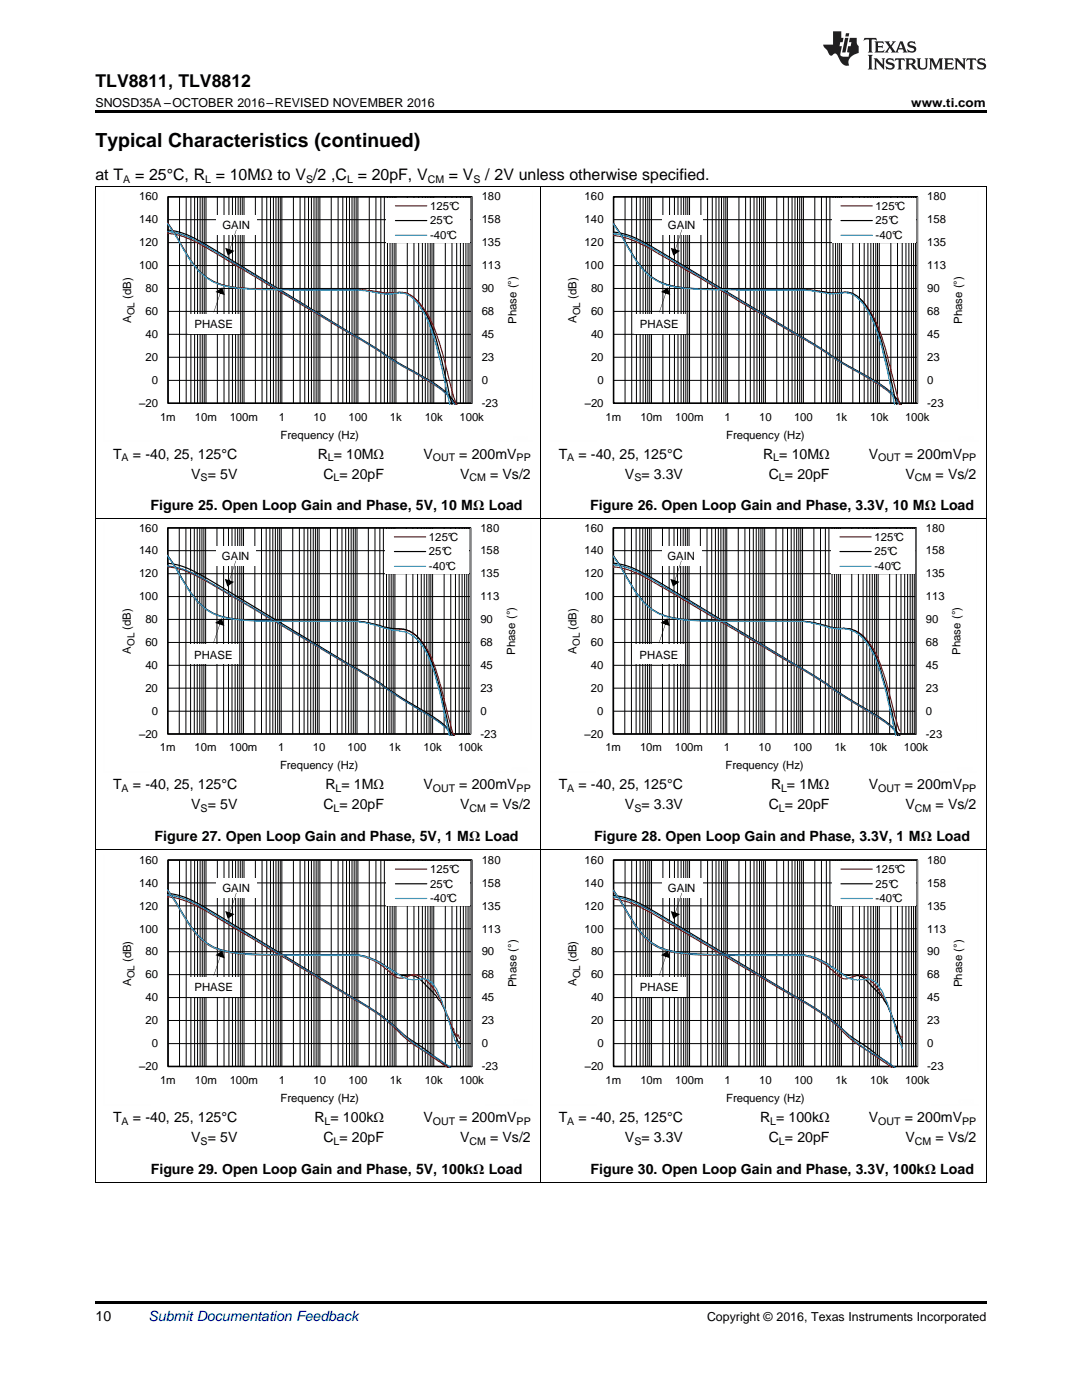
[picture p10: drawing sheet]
<svg xmlns="http://www.w3.org/2000/svg" width="216mm" height="279mm" viewBox="0 0 216 279" stroke-linecap="round" stroke-linejoin="round" font-family="sans-serif">
<path d="M19 235.9l.2 .1zM196.7 235.9l.1 .1zM19 259.7h177.8v.5h-177.8z" fill="#000"/>
<g fill="none" stroke="#000" stroke-width=".2">
<path d="M19.1 169.6v66.4M33.5 171.6h60.6v41.3h-60.6zM33.5 176.2h60.6M35.8 171.6v41.3M37.2 171.6v41.3M38.1 171.6v41.3M38.8 171.6v41.3M39.4 171.6v41.3M39.9 171.6v41.3M40.4 171.6v41.3M40.8 171.6v41.3M41.1 171.6v41.3"/>
<path d="M43.4 171.6v41.3M44.7 171.6v41.3M45.7 171.6v41.3M46.4 171.6v41.3M47 171.6v41.3M47.5 171.6v41.3M47.9 171.6v41.3M48.3 171.6v41.3M48.7 171.6v41.3M51 171.6v41.3M52.3 171.6v41.3M53.2 171.6v41.3"/>
<path d="M54 171.6v41.3M54.6 171.6v41.3M55.1 171.6v41.3M55.5 171.6v41.3M55.9 171.6v41.3M56.2 171.6v41.3M58.5 171.6v41.3M59.9 171.6v41.3M60.8 171.6v41.3M61.6 171.6v41.3M62.1 171.6v41.3M62.7 171.6v41.3"/>
<path d="M63.1 171.6v41.3M63.5 171.6v41.3M63.8 171.6v41.3M66.1 171.6v41.3M67.5 171.6v41.3M68.4 171.6v41.3M69.1 171.6v41.3M69.7 171.6v41.3M70.2 171.6v41.3M70.7 171.6v41.3M71.1 171.6v41.3M71.4 171.6v41.3"/>
<path d="M73.7 171.6v41.3M75 171.6v41.3M76 171.6v41.3M76.7 171.6v41.3M77.3 171.6v41.3M77.8 171.6v41.3M78.3 171.6v41.3M78.6 171.6v41.3M79 171.6v41.3M81.3 171.6v41.3M82.6 171.6v41.3M83.5 171.6v41.3"/>
<path d="M84.3 171.6v41.3M84.9 171.6v41.3M85.4 171.6v41.3M85.8 171.6v41.3M86.2 171.6v41.3M86.6 171.6v41.3M88.9 171.6v41.3M90.2 171.6v41.3M91.1 171.6v41.3M91.9 171.6v41.3M92.5 171.6v41.3M93 171.6v41.3"/>
<path d="M93.4 171.6v41.3M93.8 171.6v41.3M107.9 169.6v66.4M196.8 169.6v66.4M33.5 199.1h60.6M33.5 194.5h60.6M33.5 189.9h60.6M33.5 185.4h60.6M33.5 180.8h60.6M33.5 208.3h60.6M33.5 203.7h60.6M19 235.9h177.8"/>
</g>
<path d="M33.5 171.6h60.7v41.2h-60.7z" fill="none" stroke="#000" stroke-width=".31"/>
<path d="M94.2 171.6v41.2" fill="none" stroke="#868686" stroke-width=".23"/>
<path d="M33.4 179a17.7 17.7 0 0 1 7.7 2.8l33.3 19.9a40.9 40.9 0 0 1 6.3 5.3l1.8 1.5 6.9 4.6M33.4 177.8l1.6 2.3a30.8 30.8 0 0 0 5.5 7.7 14.8 14.8 0 0 0 8.9 2.7l5.7 .1 12.9 .1a12.8 12.8 0 0 1 4.3 .2l1.6 .5 1.3 .6 1.2 .8 1.5 1.3a2.45 2.45 0 0 0 2.7 1l.9-.3a3.6 3.6 0 0 1 4 1.3l1.3 1.5 1 1.7 .6 1.5 .4 .6 1.4 3.6 .3 .3 .2 1h.3l.2 .5 .2-.3 .3 .7 .2 .1" fill="none" stroke="#c00000" stroke-width=".23"/>
<path d="M33.4 178.3a19.8 19.8 0 0 1 8.8 3.6l32.9 20 2.9 2.3 3 2.6 3.7 2.5 5.1 3.8M33.4 177.6l1.7 2.3 3 5a11 11 0 0 0 9 5.2l6.1 .4h18.2l.5 .2a13.7 13.7 0 0 1 5.2 2.2l1.4 .9a3.4 3.4 0 0 0 2.7 .8 5 5 0 0 1 4.1 2.3 17.1 17.1 0 0 1 4.5 7.4l.5 1.3 1.1 2.3 .3 .1 .1-.1" fill="none" stroke="#000" stroke-width=".23"/>
<path d="M33.4 178.6a17.3 17.3 0 0 1 7.7 2.9l33 19.9 2.3 1.6 4.8 4.1 2.7 2.1 4.1 2.5 1.9 1.4" fill="none" stroke="#0070c0" stroke-width=".23"/>
<path d="M33.4 177.7l1.7 2.3 1.4 2.6a14.3 14.3 0 0 0 6.1 6.5 27.8 27.8 0 0 0 10.6 1.4l18.4 .1 .5 .1a18.7 18.7 0 0 1 5.7 2.7l.2 .1a13.1 13.1 0 0 0 3.6 2h1.9a2.59 2.59 0 0 1 2.2 .3 5.6 5.6 0 0 1 2.1 3.1l.6 1.9a28 28 0 0 1 1.9 5.5l.9 2.2 .6 .8" fill="none" stroke="#00b0f0" stroke-width=".23"/>
<path d="M77.1 172h16.7v8.8h-16.7z" fill-rule="evenodd" fill="#fff"/>
<path d="M78.9 173.4h6.3" fill="none" stroke="#c00000" stroke-width=".23"/>
<path d="M78.9 176.4h6.3" fill="none" stroke="#000" stroke-width=".23"/>
<path d="M78.9 179.3h6.3" fill="none" stroke="#00b0f0" stroke-width=".23"/>
<path d="M20.7 170.6v49.9M33.9 170.6h60M106.3 170.6v43.3M20.7 220.4h9.4M97 220.4h9.3" fill="none" stroke="#fefefe" stroke-width=".2" stroke-dasharray=".4 .1" stroke-linecap="butt"/>
<path d="M43.2 175.3h8v3.8h-8z" fill-rule="evenodd" fill="#fff"/>
<path d="M47.1 178.2l-1.3 4.2zM44.9 181.8l1.9 .6-1.3 1z" fill="#000"/>
<path d="M37.6 195h10.2v3.8h-10.2z" fill-rule="evenodd" fill="#fff"/>
<path d="M44 190.6l-1.3 4.1zM43 190.6l1.3-.9 .5 1.6z" fill="#000"/>
<g fill="none" stroke="#000" stroke-width=".2">
<path d="M122.4 171.6h60.6v41.3h-60.6zM122.4 176.2h60.6M124.7 171.6v41.3M126.1 171.6v41.3M127 171.6v41.3M127.7 171.6v41.3M128.3 171.6v41.3M128.8 171.6v41.3M129.3 171.6v41.3M129.7 171.6v41.3M130 171.6v41.3M132.3 171.6v41.3"/>
<path d="M133.6 171.6v41.3M134.6 171.6v41.3M135.3 171.6v41.3M135.9 171.6v41.3M136.4 171.6v41.3M136.8 171.6v41.3M137.2 171.6v41.3M137.6 171.6v41.3M139.9 171.6v41.3M141.2 171.6v41.3M142.1 171.6v41.3M142.9 171.6v41.3"/>
<path d="M143.5 171.6v41.3M144 171.6v41.3M144.4 171.6v41.3M144.8 171.6v41.3M145.1 171.6v41.3M147.4 171.6v41.3M148.8 171.6v41.3M149.7 171.6v41.3M150.5 171.6v41.3M151 171.6v41.3M151.6 171.6v41.3M152 171.6v41.3"/>
<path d="M152.4 171.6v41.3M152.7 171.6v41.3M155 171.6v41.3M156.4 171.6v41.3M157.3 171.6v41.3M158 171.6v41.3M158.6 171.6v41.3M159.1 171.6v41.3M159.6 171.6v41.3M160 171.6v41.3M160.3 171.6v41.3M162.6 171.6v41.3"/>
<path d="M163.9 171.6v41.3M164.9 171.6v41.3M165.6 171.6v41.3M166.2 171.6v41.3M166.7 171.6v41.3M167.2 171.6v41.3M167.5 171.6v41.3M167.9 171.6v41.3M170.2 171.6v41.3M171.5 171.6v41.3M172.4 171.6v41.3M173.2 171.6v41.3"/>
<path d="M173.8 171.6v41.3M174.3 171.6v41.3M174.7 171.6v41.3M175.1 171.6v41.3M175.5 171.6v41.3M177.8 171.6v41.3M179.1 171.6v41.3M180 171.6v41.3M180.8 171.6v41.3M181.4 171.6v41.3M181.9 171.6v41.3M182.3 171.6v41.3"/>
<path d="M182.7 171.6v41.3M122.4 199.1h60.6M122.4 194.5h60.6M122.4 189.9h60.6M122.4 185.4h60.6M122.4 180.8h60.6M122.4 208.3h60.6M122.4 203.7h60.6"/>
</g>
<path d="M122.4 171.6h60.7v41.2h-60.7z" fill="none" stroke="#000" stroke-width=".31"/>
<path d="M183.1 171.6v41.2" fill="none" stroke="#868686" stroke-width=".23"/>
<path d="M122.3 179.4a16.8 16.8 0 0 1 7.7 2.8l31.7 18.6 3.4 2.3 2.5 2.2a38.1 38.1 0 0 0 7.3 5.6l3.1 2.2M122.3 177.8l1.6 2.3a30.7 30.7 0 0 0 5.5 7.7 15.2 15.2 0 0 0 9.3 2.7l18.2 .2a12.3 12.3 0 0 1 4.3 .2l1.6 .6 1.3 .6 1.1 .8 1.5 1.2a2.52 2.52 0 0 0 3.6 .8h.1a3.3 3.3 0 0 1 3.7 1.1l1.2 1.5 .9 1.3 1.6 3.4 1.4 3.8 .5 .9h.4" fill="none" stroke="#c00000" stroke-width=".23"/>
<path d="M122.3 178.7a19.9 19.9 0 0 1 8.8 3.6l32.4 19.4 1.8 1.3 4.1 3.6 4.1 2.7 1.4 1.2 3.6 2.6M122.3 177.6l1.7 2.3 3 5a11 11 0 0 0 9 5.2l6.1 .4h18.2l.5 .2a14.6 14.6 0 0 1 6.1 2.9l.5 .3a3.4 3.4 0 0 0 2.9 .7 4.4 4.4 0 0 1 3.6 2.2 12.4 12.4 0 0 1 4.2 6.3l.2 .2 .4 1.5 1.4 3.3" fill="none" stroke="#000" stroke-width=".23"/>
<path d="M122.3 179a17.7 17.7 0 0 1 7.7 2.9l31.7 18.8 3.4 2.2 5.9 5.2a29.4 29.4 0 0 0 5.9 3.7l1.7 1.3" fill="none" stroke="#0070c0" stroke-width=".23"/>
<path d="M122.3 177.7l1.7 2.3 1.4 2.6a14.3 14.3 0 0 0 6.1 6.5 27.8 27.8 0 0 0 10.6 1.4l18.4 .1 .5 .1a16.5 16.5 0 0 1 5.4 2.6l1 .6a6.1 6.1 0 0 0 5.6 1.5h.5a3.3 3.3 0 0 1 2.3 2.1 40.6 40.6 0 0 1 3.2 8.8l.2 .2 .9 2.8" fill="none" stroke="#00b0f0" stroke-width=".23"/>
<path d="M166 172h16.7v8.8h-16.7z" fill-rule="evenodd" fill="#fff"/>
<path d="M167.8 173.4h6.3" fill="none" stroke="#c00000" stroke-width=".23"/>
<path d="M167.8 176.4h6.3" fill="none" stroke="#000" stroke-width=".23"/>
<path d="M167.8 179.3h6.3" fill="none" stroke="#00b0f0" stroke-width=".23"/>
<path d="M109.6 170.6v49.9M122.8 170.6h60M195.2 170.6v43.3M109.6 220.4h9.4M185.9 220.4h9.3" fill="none" stroke="#fefefe" stroke-width=".2" stroke-dasharray=".4 .1" stroke-linecap="butt"/>
<path d="M132.1 175.3h8v3.8h-8z" fill-rule="evenodd" fill="#fff"/>
<path d="M136 178.2l-1.3 4.2zM133.8 181.8l1.9 .6-1.3 1z" fill="#000"/>
<path d="M126.5 195h10.2v3.8h-10.2z" fill-rule="evenodd" fill="#fff"/>
<path d="M132.9 190.6l-1.3 4.1zM131.9 190.6l1.3-.9 .5 1.6z" fill="#000"/>
<g fill="none" stroke="#000" stroke-width=".2">
<path d="M19.1 103.6v66M33.5 105.3h60.4v41.2h-60.4zM33.5 119.1h60.4M33.5 114.5h60.4M33.5 109.9h60.4M35.8 105.3v41.2M37.1 105.3v41.2M38 105.3v41.2M38.8 105.3v41.2M39.4 105.3v41.2M39.9 105.3v41.2M40.3 105.3v41.2"/>
<path d="M40.7 105.3v41.2M41 105.3v41.2M43.3 105.3v41.2M44.6 105.3v41.2M45.6 105.3v41.2M46.3 105.3v41.2M46.9 105.3v41.2M47.4 105.3v41.2M47.9 105.3v41.2M48.2 105.3v41.2M48.6 105.3v41.2M50.9 105.3v41.2"/>
<path d="M52.2 105.3v41.2M53.1 105.3v41.2M53.9 105.3v41.2M54.4 105.3v41.2M54.9 105.3v41.2M55.4 105.3v41.2M55.8 105.3v41.2M56.1 105.3v41.2M58.4 105.3v41.2M59.7 105.3v41.2M60.7 105.3v41.2M61.4 105.3v41.2"/>
<path d="M62 105.3v41.2M62.5 105.3v41.2M62.9 105.3v41.2M63.3 105.3v41.2M63.7 105.3v41.2M65.9 105.3v41.2M67.3 105.3v41.2M68.2 105.3v41.2M69 105.3v41.2M69.6 105.3v41.2M70.1 105.3v41.2M70.5 105.3v41.2"/>
<path d="M70.9 105.3v41.2M71.2 105.3v41.2M73.5 105.3v41.2M74.8 105.3v41.2M75.8 105.3v41.2M76.5 105.3v41.2M77.1 105.3v41.2M77.6 105.3v41.2M78.1 105.3v41.2M78.4 105.3v41.2M78.8 105.3v41.2M81.1 105.3v41.2"/>
<path d="M82.4 105.3v41.2M83.3 105.3v41.2M84.1 105.3v41.2M84.6 105.3v41.2M85.2 105.3v41.2M85.6 105.3v41.2M86 105.3v41.2M86.3 105.3v41.2M88.6 105.3v41.2M89.9 105.3v41.2M90.9 105.3v41.2M91.6 105.3v41.2"/>
<path d="M92.2 105.3v41.2M92.7 105.3v41.2M93.1 105.3v41.2M93.5 105.3v41.2M107.9 103.6v66M196.8 103.6v66M33.5 137.3h60.4M33.5 132.8h60.4M33.5 128.2h60.4M33.5 123.6h60.4M33.5 141.9h60.4M19 169.6h177.8"/>
</g>
<path d="M33.5 105.4h60.4v41.1h-60.4z" fill="none" stroke="#000" stroke-width=".31"/>
<path d="M93.9 105.4v41.1" fill="none" stroke="#868686" stroke-width=".23"/>
<path d="M33.4 113.1a16.8 16.8 0 0 1 7.7 2.8l31.1 18.3 7.9 5.2 5.9 3.6a14.5 14.5 0 0 1 4.4 3.8M33.4 110.9l1.6 2.3a31.3 31.3 0 0 0 5.4 7.9 14.5 14.5 0 0 0 8.9 2.7l6.1 .2h16.1l2.9 .5 2.3 .7 4.3 .5 1.3 .6 1.2 .9 .8 1 1 1.5 .9 1.8 1.8 5.6 2.2 8.6 .5 1.1" fill="none" stroke="#c00000" stroke-width=".23"/>
<path d="M33.4 112.4a19.9 19.9 0 0 1 8.8 3.6l29.4 17.6 4.5 2.9 4.2 2.9 6.2 3.7 2.4 1.8 1.6 1.9M33.4 110.8l1.6 2.4 3 5a11 11 0 0 0 9.1 5.4l4.5 .3h19.9l3.4 .7a13.1 13.1 0 0 0 4 .9h.7a6.1 6.1 0 0 1 5.2 3.7 41.8 41.8 0 0 1 3.9 12.1l1.3 5.5" fill="none" stroke="#000" stroke-width=".23"/>
<path d="M33.4 113a16.8 16.8 0 0 1 7.7 2.8l31.5 18.6 8.6 5.8 4.6 2.7a13 13 0 0 1 4.4 3.9" fill="none" stroke="#0070c0" stroke-width=".23"/>
<path d="M33.4 110.9l1.6 2.4 1.5 2.6a14.5 14.5 0 0 0 6 6.6 26.6 26.6 0 0 0 10.6 1.4l18.4 .1 2.3 .5 2.9 .9 1.6 .3a7 7 0 0 1 5.2 2.2l.2 .3a20.1 20.1 0 0 1 3.6 8.4l2.4 10.2" fill="none" stroke="#00b0f0" stroke-width=".23"/>
<path d="M76.9 105.7h16.7v8.8h-16.7z" fill-rule="evenodd" fill="#fff"/>
<path d="M78.7 107.2h6.2" fill="none" stroke="#c00000" stroke-width=".23"/>
<path d="M78.7 110.1h6.2" fill="none" stroke="#000" stroke-width=".23"/>
<path d="M78.7 113h6.2" fill="none" stroke="#00b0f0" stroke-width=".23"/>
<path d="M20.7 104.3v49.8M33.8 104.3h59.9M106 104.3v43.3M20.7 154.1h9.3M96.7 154.1h9.3" fill="none" stroke="#fefefe" stroke-width=".2" stroke-dasharray=".4 .1" stroke-linecap="butt"/>
<path d="M43.1 109h8v3.8h-8z" fill-rule="evenodd" fill="#fff"/>
<path d="M47 111.9l-1.3 4.2zM44.9 115.5l1.8 .6-1.3 1z" fill="#000"/>
<path d="M37.6 128.7h10.1v3.8h-10.1z" fill-rule="evenodd" fill="#fff"/>
<path d="M43.9 124.3l-1.3 4.1zM42.9 124.3l1.4-.9 .5 1.5z" fill="#000"/>
<g fill="none" stroke="#000" stroke-width=".2">
<path d="M122.4 105.3h60.4v41.2h-60.4zM122.4 119.1h60.4M122.4 114.5h60.4M122.4 109.9h60.4M124.7 105.3v41.2M126 105.3v41.2M126.9 105.3v41.2M127.7 105.3v41.2M128.3 105.3v41.2M128.8 105.3v41.2M129.2 105.3v41.2M129.6 105.3v41.2"/>
<path d="M129.9 105.3v41.2M132.2 105.3v41.2M133.5 105.3v41.2M134.5 105.3v41.2M135.2 105.3v41.2M135.8 105.3v41.2M136.3 105.3v41.2M136.8 105.3v41.2M137.1 105.3v41.2M137.5 105.3v41.2M139.8 105.3v41.2M141.1 105.3v41.2"/>
<path d="M142 105.3v41.2M142.8 105.3v41.2M143.3 105.3v41.2M143.8 105.3v41.2M144.3 105.3v41.2M144.7 105.3v41.2M145 105.3v41.2M147.3 105.3v41.2M148.6 105.3v41.2M149.6 105.3v41.2M150.3 105.3v41.2M150.9 105.3v41.2"/>
<path d="M151.4 105.3v41.2M151.8 105.3v41.2M152.2 105.3v41.2M152.6 105.3v41.2M154.8 105.3v41.2M156.2 105.3v41.2M157.1 105.3v41.2M157.9 105.3v41.2M158.5 105.3v41.2M159 105.3v41.2M159.4 105.3v41.2M159.8 105.3v41.2"/>
<path d="M160.1 105.3v41.2M162.4 105.3v41.2M163.7 105.3v41.2M164.7 105.3v41.2M165.4 105.3v41.2M166 105.3v41.2M166.5 105.3v41.2M167 105.3v41.2M167.3 105.3v41.2M167.7 105.3v41.2M170 105.3v41.2M171.3 105.3v41.2"/>
<path d="M172.2 105.3v41.2M173 105.3v41.2M173.5 105.3v41.2M174.1 105.3v41.2M174.5 105.3v41.2M174.9 105.3v41.2M175.2 105.3v41.2M177.5 105.3v41.2M178.8 105.3v41.2M179.8 105.3v41.2M180.5 105.3v41.2M181.1 105.3v41.2"/>
<path d="M181.6 105.3v41.2M182 105.3v41.2M182.4 105.3v41.2M122.4 137.3h60.4M122.4 132.8h60.4M122.4 128.2h60.4M122.4 123.6h60.4M122.4 141.9h60.4"/>
</g>
<path d="M122.4 105.4h60.4v41.1h-60.4z" fill="none" stroke="#000" stroke-width=".31"/>
<path d="M182.8 105.4v41.1" fill="none" stroke="#868686" stroke-width=".23"/>
<path d="M122.3 113.1a16.8 16.8 0 0 1 7.7 2.8l31.1 18.3 4 2.5 3.6 2.6 6.4 3.8a13.8 13.8 0 0 1 4.3 3.7M122.3 110.8l1.6 2.4a31.3 31.3 0 0 0 5.4 7.8 14.5 14.5 0 0 0 8.9 2.8l6.1 .2h16.1l2.2 .3 3 .9 1.6 .2 2.2 .1 1.2 .3 1.2 .8 1.4 1.3 1 1.5 .9 1.7 1.7 5 1.8 7.1 .7 2.2 .3 .5" fill="none" stroke="#c00000" stroke-width=".23"/>
<path d="M122.3 112.4a19.8 19.8 0 0 1 8.8 3.5l32.8 19.8 5.3 3.7 7 4.2 1.8 1.5 1.5 1.7M122.3 110.8l1.6 2.4 1.5 2.6a14.4 14.4 0 0 0 6 6.6 25 25 0 0 0 9.1 1.5h19.9l2.3 .4 2.9 .9 2.2 .2a5.9 5.9 0 0 1 5.3 2.6l.2 .3a32.3 32.3 0 0 1 3.6 9.4l2.2 9.1" fill="none" stroke="#000" stroke-width=".23"/>
<path d="M122.3 112.7a17.7 17.7 0 0 1 7.7 2.8l31.1 18.5 3.8 2.5 .4 .4 3.7 2.4 5.7 3.5a13.8 13.8 0 0 1 4.5 4" fill="none" stroke="#0070c0" stroke-width=".23"/>
<path d="M122.3 110.9l1.6 2.4 3 5a11.1 11.1 0 0 0 9.1 5.3l6 .4h18.4l2.9 .6 2.3 .7 1.8 .2a6.3 6.3 0 0 1 5.9 3.3l.2 .3a33.7 33.7 0 0 1 3.6 10.5l1.6 7.2" fill="none" stroke="#00b0f0" stroke-width=".23"/>
<path d="M165.8 105.7h16.7v8.8h-16.7z" fill-rule="evenodd" fill="#fff"/>
<path d="M167.6 107.2h6.2" fill="none" stroke="#c00000" stroke-width=".23"/>
<path d="M167.6 110.1h6.2" fill="none" stroke="#000" stroke-width=".23"/>
<path d="M167.6 113h6.2" fill="none" stroke="#00b0f0" stroke-width=".23"/>
<path d="M109.6 104.3v49.8M122.7 104.3h59.9M194.9 104.3v43.3M109.6 154.1h9.3M185.6 154.1h9.3" fill="none" stroke="#fefefe" stroke-width=".2" stroke-dasharray=".4 .1" stroke-linecap="butt"/>
<path d="M132 109h8v3.8h-8z" fill-rule="evenodd" fill="#fff"/>
<path d="M135.9 111.9l-1.3 4.2zM133.8 115.5l1.8 .6-1.3 1z" fill="#000"/>
<path d="M126.5 128.7h10.1v3.8h-10.1z" fill-rule="evenodd" fill="#fff"/>
<path d="M132.8 124.3l-1.3 4.1zM131.8 124.3l1.4-.9 .5 1.5z" fill="#000"/>
<g fill="none" stroke="#000" stroke-width=".2">
<path d="M19.1 37.2v66.4M33.5 39.3h60.6v41.2h-60.6zM35.8 39.3v41.2M37.2 39.3v41.2M38.1 39.3v41.2M38.8 39.3v41.2M39.4 39.3v41.2M39.9 39.3v41.2M40.4 39.3v41.2M40.8 39.3v41.2M41.1 39.3v41.2M43.4 39.3v41.2"/>
<path d="M44.7 39.3v41.2M45.7 39.3v41.2M46.4 39.3v41.2M47 39.3v41.2M47.5 39.3v41.2M47.9 39.3v41.2M48.3 39.3v41.2M48.7 39.3v41.2M51 39.3v41.2M52.3 39.3v41.2M53.2 39.3v41.2M54 39.3v41.2"/>
<path d="M54.6 39.3v41.2M55.1 39.3v41.2M55.5 39.3v41.2M55.9 39.3v41.2M56.2 39.3v41.2M58.5 39.3v41.2M59.9 39.3v41.2M60.8 39.3v41.2M61.6 39.3v41.2M62.1 39.3v41.2M62.7 39.3v41.2M63.1 39.3v41.2"/>
<path d="M63.5 39.3v41.2M63.8 39.3v41.2M66.1 39.3v41.2M67.5 39.3v41.2M68.4 39.3v41.2M69.1 39.3v41.2M69.7 39.3v41.2M70.2 39.3v41.2M70.7 39.3v41.2M71.1 39.3v41.2M71.4 39.3v41.2M73.7 39.3v41.2"/>
<path d="M75 39.3v41.2M76 39.3v41.2M76.7 39.3v41.2M77.3 39.3v41.2M77.8 39.3v41.2M78.3 39.3v41.2M78.6 39.3v41.2M79 39.3v41.2M81.3 39.3v41.2M82.6 39.3v41.2M83.5 39.3v41.2M84.3 39.3v41.2"/>
<path d="M84.9 39.3v41.2M85.4 39.3v41.2M85.8 39.3v41.2M86.2 39.3v41.2M86.6 39.3v41.2M88.9 39.3v41.2M90.2 39.3v41.2M91.1 39.3v41.2M91.9 39.3v41.2M92.5 39.3v41.2M93 39.3v41.2M93.4 39.3v41.2"/>
<path d="M93.8 39.3v41.2M107.9 37.2v66.4M196.8 37.2v66.4M33.5 57.6h60.6M33.5 53h60.6M33.5 48.4h60.6M33.5 43.8h60.6M33.5 75.9h60.6M33.5 71.3h60.6M33.5 66.7h60.6M33.5 62.1h60.6M19 103.6h177.8"/>
</g>
<path d="M33.5 39.3h60.7v41.2h-60.7z" fill="none" stroke="#000" stroke-width=".31"/>
<path d="M94.2 39.3v41.2" fill="none" stroke="#868686" stroke-width=".23"/>
<path d="M33.4 46.6a16.4 16.4 0 0 1 7.7 2.8l31.7 18.9 6.1 4 7.3 4.2a16 16 0 0 1 4.9 4.3M33.4 44.5l1.6 2.4a31.7 31.7 0 0 0 5.5 7.9 14.5 14.5 0 0 0 8.9 2.8l6.9 .2h15.2l5.4 .7 3.5-.1a6.2 6.2 0 0 1 4.1 3.1l1.1 1.7 1.5 3.5 1.1 3.6 2.2 8.6 .7 1.9" fill="none" stroke="#c00000" stroke-width=".23"/>
<path d="M33.4 45.9a19.8 19.8 0 0 1 8.8 3.6l31.3 19 5.9 3.8 7.6 4.4 2.3 1.9 1.8 2.2M33.4 44.5l1.7 2.4 1.4 2.6a14.3 14.3 0 0 0 6.1 6.7 23.1 23.1 0 0 0 9.1 1.5l19.9 .1 3.5 .4a13.2 13.2 0 0 0 5.2 .1 5.5 5.5 0 0 1 3.8 2.9 27 27 0 0 1 3.7 9.3l2.4 10.3" fill="none" stroke="#000" stroke-width=".23"/>
<path d="M33.4 46.2a17.2 17.2 0 0 1 7.7 2.9l31.9 19.2 5.9 3.9 6.8 3.9a13.3 13.3 0 0 1 5 4.7" fill="none" stroke="#0070c0" stroke-width=".23"/>
<path d="M33.4 44.7l1.7 2.3 1.4 2.6a14.4 14.4 0 0 0 6.1 6.7 25.1 25.1 0 0 0 9.1 1.5l19.9 .1 3 .4a10.2 10.2 0 0 0 5 .2 4.2 4.2 0 0 1 3.6 2 23.1 23.1 0 0 1 4.1 9.6l2.5 10.7" fill="none" stroke="#00b0f0" stroke-width=".23"/>
<path d="M77.1 39.6h16.7v8.8h-16.7z" fill-rule="evenodd" fill="#fff"/>
<path d="M78.9 41.1h6.3" fill="none" stroke="#c00000" stroke-width=".23"/>
<path d="M78.9 44h6.3" fill="none" stroke="#000" stroke-width=".23"/>
<path d="M78.9 47h6.3" fill="none" stroke="#00b0f0" stroke-width=".23"/>
<path d="M20.7 38.3v49.8M33.9 38.3h60M106.3 38.3v43.3M20.7 88.1h9.4M97 88.1h9.3" fill="none" stroke="#fefefe" stroke-width=".2" stroke-dasharray=".4 .1" stroke-linecap="butt"/>
<path d="M43.2 43h8v3.8h-8z" fill-rule="evenodd" fill="#fff"/>
<path d="M47.1 45.8l-1.3 4.3zM44.9 49.5l1.9 .6-1.3 .9z" fill="#000"/>
<path d="M37.6 62.7h10.2v3.8h-10.2z" fill-rule="evenodd" fill="#fff"/>
<path d="M44 58.3l-1.3 4zM43 58.3l1.3-.9 .5 1.5z" fill="#000"/>
<g fill="none" stroke="#000" stroke-width=".2">
<path d="M122.4 39.3h60.6v41.2h-60.6zM124.7 39.3v41.2M126.1 39.3v41.2M127 39.3v41.2M127.7 39.3v41.2M128.3 39.3v41.2M128.8 39.3v41.2M129.3 39.3v41.2M129.7 39.3v41.2M130 39.3v41.2M132.3 39.3v41.2M133.6 39.3v41.2"/>
<path d="M134.6 39.3v41.2M135.3 39.3v41.2M135.9 39.3v41.2M136.4 39.3v41.2M136.8 39.3v41.2M137.2 39.3v41.2M137.6 39.3v41.2M139.9 39.3v41.2M141.2 39.3v41.2M142.1 39.3v41.2M142.9 39.3v41.2M143.5 39.3v41.2"/>
<path d="M144 39.3v41.2M144.4 39.3v41.2M144.8 39.3v41.2M145.1 39.3v41.2M147.4 39.3v41.2M148.8 39.3v41.2M149.7 39.3v41.2M150.5 39.3v41.2M151 39.3v41.2M151.6 39.3v41.2M152 39.3v41.2M152.4 39.3v41.2"/>
<path d="M152.7 39.3v41.2M155 39.3v41.2M156.4 39.3v41.2M157.3 39.3v41.2M158 39.3v41.2M158.6 39.3v41.2M159.1 39.3v41.2M159.6 39.3v41.2M160 39.3v41.2M160.3 39.3v41.2M162.6 39.3v41.2M163.9 39.3v41.2"/>
<path d="M164.9 39.3v41.2M165.6 39.3v41.2M166.2 39.3v41.2M166.7 39.3v41.2M167.2 39.3v41.2M167.5 39.3v41.2M167.9 39.3v41.2M170.2 39.3v41.2M171.5 39.3v41.2M172.4 39.3v41.2M173.2 39.3v41.2M173.8 39.3v41.2"/>
<path d="M174.3 39.3v41.2M174.7 39.3v41.2M175.1 39.3v41.2M175.5 39.3v41.2M177.8 39.3v41.2M179.1 39.3v41.2M180 39.3v41.2M180.8 39.3v41.2M181.4 39.3v41.2M181.9 39.3v41.2M182.3 39.3v41.2M182.7 39.3v41.2"/>
<path d="M122.4 57.6h60.6M122.4 53h60.6M122.4 48.4h60.6M122.4 43.8h60.6M122.4 75.9h60.6M122.4 71.3h60.6M122.4 66.7h60.6M122.4 62.1h60.6"/>
</g>
<path d="M122.4 39.3h60.7v41.2h-60.7z" fill="none" stroke="#000" stroke-width=".31"/>
<path d="M183.1 39.3v41.2" fill="none" stroke="#868686" stroke-width=".23"/>
<path d="M122.3 47a18.2 18.2 0 0 1 7.7 2.8l31 18.2 6.8 4.4 7.3 4.2a15.5 15.5 0 0 1 4.6 4.2M122.3 44.5l1.6 2.4a31.7 31.7 0 0 0 5.5 7.9 14.5 14.5 0 0 0 8.9 2.8l6.1 .2h16.1l5.3 .7 3.4-.1a6.3 6.3 0 0 1 3.9 2.9l1.3 2.2 1.6 3.9 3.6 13.4" fill="none" stroke="#c00000" stroke-width=".23"/>
<path d="M122.3 46.3a20 20 0 0 1 8.8 3.6l29.6 17.7 7.6 4.9 7.4 4.2 1.9 1.4 2.2 2.7M122.3 44.5l1.7 2.4 1.4 2.6a14.3 14.3 0 0 0 6.1 6.7 23.1 23.1 0 0 0 9.1 1.5l19.9 .1 3.5 .4a13.3 13.3 0 0 0 5.2 .1 6.3 6.3 0 0 1 4.1 3.4 35.1 35.1 0 0 1 3.6 10.3l2.1 8.8" fill="none" stroke="#000" stroke-width=".23"/>
<path d="M122.3 46.6a16.9 16.9 0 0 1 7.7 2.9l31 18.4 7 4.6 6.2 3.4a13.3 13.3 0 0 1 5.3 4.9" fill="none" stroke="#0070c0" stroke-width=".23"/>
<path d="M122.3 44.7l1.7 2.3 1.4 2.6a14.4 14.4 0 0 0 6.1 6.7 25.1 25.1 0 0 0 9.1 1.5l19.9 .1 3 .4a15.9 15.9 0 0 0 5.4 .2h.3a5.2 5.2 0 0 1 3.2 2.4 25.7 25.7 0 0 1 3.8 9.6l2.3 10.3" fill="none" stroke="#00b0f0" stroke-width=".23"/>
<path d="M166 39.6h16.7v8.8h-16.7z" fill-rule="evenodd" fill="#fff"/>
<path d="M167.8 41.1h6.3" fill="none" stroke="#c00000" stroke-width=".23"/>
<path d="M167.8 44h6.3" fill="none" stroke="#000" stroke-width=".23"/>
<path d="M167.8 47h6.3" fill="none" stroke="#00b0f0" stroke-width=".23"/>
<path d="M109.6 38.3v49.8M122.8 38.3h60M195.2 38.3v43.3M109.6 88.1h9.4M185.9 88.1h9.3" fill="none" stroke="#fefefe" stroke-width=".2" stroke-dasharray=".4 .1" stroke-linecap="butt"/>
<path d="M132.1 43h8v3.8h-8z" fill-rule="evenodd" fill="#fff"/>
<path d="M136 45.8l-1.3 4.3zM133.8 49.5l1.9 .6-1.3 .9z" fill="#000"/>
<path d="M126.5 62.7h10.2v3.8h-10.2z" fill-rule="evenodd" fill="#fff"/>
<g fill="#000">
<path d="M19 22h177.8v.5h-177.8z"/>
<path d="M132.9 58.3l-1.3 4zM131.9 58.3l1.3-.9 .5 1.5z"/>
</g>
<path d="M19 37.2h177.8" fill="none" stroke="#000" stroke-width=".2"/>
<g fill="#231f20">
<path d="M172.5 7.6l-.1 .5 .4-.2h.6v.1v2.1l-.2 .4h.9l-.2-.4v-2.1l.1-.1h.5l.5 .2-.2-.5zM174.5 8.3l.2 .3v1.5l-.2 .4h1.8l.2-.6a1.04 1.04 0 0 1-1.3 .2v-.7h.6l.3 .2v-.6l-.3 .2h-.6v-.6l.8-.1 .4 .3-.2-.5zM176.5 8.3l.9 1.1-.9 1.1h.8l-.2-.2 .4-.7 .5 .7-.2 .2h1.5l-.2-.2 .2-.4h.9l.1 .4-.2 .2h1l-.3-.3-.7-1.9h-.5l-.9 2-.8-1 .9-1h-.8l.1 .3-.4 .5-.3-.6 .1-.2zM179.7 8.6l.4 1h-.7zM181.3 8.4a.63 .63 0 0 0-.2 .7 .63 .63 0 0 0 .6 .4l.6 .2 .1 .2a.75 .75 0 0 1-.7 .4 .75 .75 0 0 1-.6-.5l.1 .7 .1-.1a1.11 1.11 0 0 0 1.5-.6 1.13 1.13 0 0 0-1.2-.8l-.1-.4a1.04 1.04 0 0 1 1.2 .2l-.2-.5-.2 .1-.4-.2zM173.2 10.9l.2 .4v2.2l-.2 .4h1l-.3-.4v-2.2l.3-.4zM174.3 11.6l.3 .4v1.5l-.3 .4h.8l-.2-.4v-1.3l1.5 1.7v-1.9l.2-.4h-.7l.2 .4v.9l-1.1-1.3zM177 11.8a.62 .62 0 0 0-.2 .7 .62 .62 0 0 0 .6 .4l.6 .1 .1 .3a.76 .76 0 0 1-.7 .3 .76 .76 0 0 1-.7-.4l.2 .7 .1-.1a1.11 1.11 0 0 0 1.5-.6 1.13 1.13 0 0 0-1.2-.8l-.1-.4a1.04 1.04 0 0 1 1.2 .2l-.2-.6-.2 .1-.5-.1zM178.7 11.6l-.2 .6a.61 .61 0 0 1 .8-.3v1.6l-.2 .4h.9l-.2-.4v-1.6a.63 .63 0 0 1 .7 .3l-.1-.6zM180.6 11.6l.3 .4v1.5l-.3 .4h1l-.2-.2-.1-.8 .6 .2a.76 .76 0 0 0 1.2 .7l-1-1a.58 .58 0 0 0 .6-.5 .58 .58 0 0 0-.5-.6zM181.4 11.9h.1a.45 .45 0 0 1 .5 .1 .45 .45 0 0 1 .1 .5l-.8 .2zM182.9 11.6l.2 .2a2.17 2.17 0 0 0 .3 1.9 .99 .99 0 0 0 1.6-.6v-1.1l.2-.4h-.7l.2 .2a1.92 1.92 0 0 1-.2 1.8 .6 .6 0 0 1-.9-.5v-1.1l.2-.4zM185.4 11.6l.2 .4v1.5l-.2 .4h.7l-.2-.4v-1.4l.8 1.8 .8-1.8v1.4l-.2 .4h.9l-.2-.4v-1.5l.2-.4h-.8l-.6 1.5-.6-1.5zM188.4 11.6l.2 .4v1.5l-.2 .4h1.8l.1-.6a1.04 1.04 0 0 1-1.2 .1v-.6h.5l.4 .2v-.6l-.4 .2h-.5v-.7h.8l.3 .3-.1-.6zM190.5 11.6l.2 .4v1.5l-.2 .4h.7l-.2-.4v-1.3l1.5 1.7v-1.9l.2-.4h-.7l.2 .4v.9l-1.1-1.3zM192.9 11.6l-.1 .6a.61 .61 0 0 1 .7-.3l.1 1.6-.3 .4h1l-.3-.4 .1-1.6a.63 .63 0 0 1 .7 .3l-.1-.6zM195.2 11.8a.62 .62 0 0 0-.2 .7 .62 .62 0 0 0 .6 .4l.6 .1 .1 .3a.76 .76 0 0 1-.7 .3 .76 .76 0 0 1-.6-.4l.1 .7 .1-.1a1.11 1.11 0 0 0 1.6-.6 1.13 1.13 0 0 0-1.3-.8l-.1-.4a1.04 1.04 0 0 1 1.2 .2l-.1-.6-.2 .1-.5-.1z"/>
<path d="M166.2 6.3v2.6h-1.9v.4l.8 .9a.91 .91 0 0 0 1 .8 .56 .56 0 0 1 .5-.3 .56 .56 0 0 1 .5 .3l.4 .8a1.53 1.53 0 0 0 1.9 1.2 1.54 1.54 0 0 1 1-2.1l.9-.3v-1.4a1.52 1.52 0 0 1-.4-1.6h-1.3l-.2 .8h.5l-.2 .8h-.5l-.1 1v.2l.4 .1-.2 .8a1.93 1.93 0 0 1-1.6-.3l.3-1.8h-.5l.2-.8h.4l.2-.8h-.4v-1.3zM168.6 7.6l-.6 2.9h.7l.6-2.9zM168.8 6.6l-.1 .7h.6l.2-.7z"/>
</g>
<text font-size="3.9" x="19" y="29.3">Typical Characteristics (continued)</text>
<text font-size="3.5" x="19" y="17.3">TLV8811, TLV8812</text>
<g font-size="3.2">
<text x="19" y="36">at T</text>
<text x="27" y="36">= 25°C, R = 10MΩ to V /2 ,C = 20pF, V</text>
<text x="89.6" y="36">= V</text>
<text x="96.8" y="36">/ 2V unless otherwise specified.</text>
</g>
<g font-size="2.8">
<text x="22.6" y="91.5">T</text>
<text x="26.5" y="91.5">= -40, 25, 125°C</text>
<text x="38.2" y="95.5">V = 5V</text>
<text x="63.4" y="91.5">R = 10MΩ</text>
<text x="64.5" y="95.5">C = 20pF</text>
<text x="84.5" y="91.5">V</text>
<text x="91.7" y="91.5">= 200mV</text>
<text x="91.8" y="95.5">V</text>
<text x="97.8" y="95.5">= Vs/2</text>
<text x="111.5" y="91.5">T</text>
<text x="115.4" y="91.5">= -40, 25, 125°C</text>
<text x="124.7" y="95.5">V = 3.3V</text>
<text x="152.3" y="91.5">R = 10MΩ</text>
<text x="153.4" y="95.5">C = 20pF</text>
<text x="173.4" y="91.5">V</text>
<text x="180.6" y="91.5">= 200mV</text>
<text x="180.7" y="95.5">V</text>
<text x="186.7" y="95.5">= Vs/2</text>
<text x="30.1" y="101.8">Figure 25. Open Loop Gain and Phase, 5V, 10 MΩ Load</text>
<text x="117.8" y="101.8">Figure 26. Open Loop Gain and Phase, 3.3V, 10 MΩ Load</text>
<text x="22.6" y="157.5">T</text>
<text x="26.5" y="157.5">= -40, 25, 125°C</text>
<text x="38.2" y="161.5">V = 5V</text>
<text x="64.5" y="161.5">C = 20pF</text>
<text x="64.9" y="157.5">R = 1MΩ</text>
<text x="84.5" y="157.5">V</text>
<text x="91.7" y="157.5">= 200mV</text>
<text x="91.8" y="161.5">V</text>
<text x="97.8" y="161.5">= Vs/2</text>
<text x="111.5" y="157.5">T</text>
<text x="115.4" y="157.5">= -40, 25, 125°C</text>
<text x="124.7" y="161.5">V = 3.3V</text>
<text x="153.4" y="161.5">C = 20pF</text>
<text x="153.8" y="157.5">R = 1MΩ</text>
<text x="173.4" y="157.5">V</text>
<text x="180.6" y="157.5">= 200mV</text>
<text x="180.7" y="161.5">V</text>
<text x="186.7" y="161.5">= Vs/2</text>
<text x="30.8" y="167.9">Figure 27. Open Loop Gain and Phase, 5V, 1 MΩ Load</text>
<text x="118.6" y="167.9">Figure 28. Open Loop Gain and Phase, 3.3V, 1 MΩ Load</text>
<text x="22.6" y="223.9">T</text>
<text x="26.5" y="223.9">= -40, 25, 125°C</text>
<text x="38.2" y="227.9">V = 5V</text>
<text x="62.8" y="223.9">R = 100kΩ</text>
<text x="64.5" y="227.9">C = 20pF</text>
<text x="84.5" y="223.9">V</text>
<text x="91.7" y="223.9">= 200mV</text>
<text x="91.8" y="227.9">V</text>
<text x="97.8" y="227.9">= Vs/2</text>
<text x="111.5" y="223.9">T</text>
<text x="115.4" y="223.9">= -40, 25, 125°C</text>
<text x="124.7" y="227.9">V = 3.3V</text>
<text x="151.7" y="223.9">R = 100kΩ</text>
<text x="153.4" y="227.9">C = 20pF</text>
<text x="173.4" y="223.9">V</text>
<text x="180.6" y="223.9">= 200mV</text>
<text x="180.7" y="227.9">V</text>
<text x="186.7" y="227.9">= Vs/2</text>
<text x="30.1" y="234.2">Figure 29. Open Loop Gain and Phase, 5V, 100kΩ Load</text>
<text x="117.8" y="234.2">Figure 30. Open Loop Gain and Phase, 3.3V, 100kΩ Load</text>
<text x="19" y="263.6">10</text>
</g>
<text font-size="2.8" fill="#0000c8" x="29.6" y="263.6">Submit Documentation Feedback</text>
<g font-size="2.5">
<text x="19" y="21.4">SNOSD35A –OCTOBER 2016–REVISED NOVEMBER 2016</text>
<text x="181.8" y="21.4">www.ti.com</text>
<text x="141.1" y="263.6">Copyright © 2016, Texas Instruments Incorporated</text>
</g>
<g font-size="2.3">
<text x="27.8" y="40">160</text>
<text x="85.8" y="41.8">125°C</text>
<text x="96.1" y="40">180</text>
<text x="116.7" y="40">160</text>
<text x="174.7" y="41.8">125°C</text>
<text x="185" y="40">180</text>
<text x="27.8" y="44.6">140</text>
<text x="44.4" y="45.7">GAIN</text>
<text x="85.8" y="44.8">25°C</text>
<text x="85.8" y="47.7">-40°C</text>
<text x="96.1" y="44.6">158</text>
<text x="116.7" y="44.6">140</text>
<text x="133.3" y="45.7">GAIN</text>
<text x="174.7" y="44.8">25°C</text>
<text x="174.7" y="47.7">-40°C</text>
<text x="185" y="44.6">158</text>
<text x="27.8" y="53.8">100</text>
<text x="27.8" y="49.2">120</text>
<text x="96.1" y="53.8">113</text>
<text x="96.1" y="49.2">135</text>
<text x="116.7" y="53.8">100</text>
<text x="116.7" y="49.2">120</text>
<text x="185" y="53.8">113</text>
<text x="185" y="49.2">135</text>
<text x="26.1" y="59.7" transform="rotate(-90 26.1 59.7)">(dB)</text>
<text x="29" y="58.3">80</text>
<text x="96.1" y="58.3">90</text>
<text x="115" y="59.7" transform="rotate(-90 115 59.7)">(dB)</text>
<text x="117.9" y="58.3">80</text>
<text x="185" y="58.3">90</text>
<text x="26.1" y="64.4" transform="rotate(-90 26.1 64.4)">A</text>
<text x="29" y="62.9">60</text>
<text x="38.8" y="65.4">PHASE</text>
<text x="96.1" y="62.9">68</text>
<text x="103.1" y="64.7" transform="rotate(-90 103.1 64.7)">Phase (É)</text>
<text x="115" y="64.4" transform="rotate(-90 115 64.4)">A</text>
<text x="117.9" y="62.9">60</text>
<text x="127.7" y="65.4">PHASE</text>
<text x="185" y="62.9">68</text>
<text x="192" y="64.7" transform="rotate(-90 192 64.7)">Phase (É)</text>
<text x="29" y="67.5">40</text>
<text x="96.1" y="67.5">45</text>
<text x="117.9" y="67.5">40</text>
<text x="185" y="67.5">45</text>
<text x="29" y="72.1">20</text>
<text x="30.3" y="76.6">0</text>
<text x="96.1" y="76.6">0</text>
<text x="96.1" y="72.1">23</text>
<text x="117.9" y="72.1">20</text>
<text x="119.2" y="76.6">0</text>
<text x="185" y="76.6">0</text>
<text x="185" y="72.1">23</text>
<text x="27.8" y="81.3">±20</text>
<text x="31.9" y="83.9">1m</text>
<text x="38.9" y="83.9">10m</text>
<text x="45.8" y="83.9">100m</text>
<text x="55.6" y="83.9">1</text>
<text x="62.6" y="83.9">10</text>
<text x="69.5" y="83.9">100</text>
<text x="77.8" y="83.9">1k</text>
<text x="84.7" y="83.9">10k</text>
<text x="91.7" y="83.9">100k</text>
<text x="96.1" y="81.2">-23</text>
<text x="116.7" y="81.3">±20</text>
<text x="120.8" y="83.9">1m</text>
<text x="127.8" y="83.9">10m</text>
<text x="134.7" y="83.9">100m</text>
<text x="144.5" y="83.9">1</text>
<text x="151.5" y="83.9">10</text>
<text x="158.4" y="83.9">100</text>
<text x="166.7" y="83.9">1k</text>
<text x="173.6" y="83.9">10k</text>
<text x="180.6" y="83.9">100k</text>
<text x="185" y="81.2">-23</text>
<text x="56" y="87.5">Frequency (Hz)</text>
<text x="144.9" y="87.5">Frequency (Hz)</text>
<text x="27.7" y="106.1">160</text>
<text x="85.6" y="107.9">125°C</text>
<text x="95.9" y="106.1">180</text>
<text x="116.6" y="106.1">160</text>
<text x="174.5" y="107.9">125°C</text>
<text x="184.8" y="106.1">180</text>
<text x="27.7" y="110.7">140</text>
<text x="44.3" y="111.8">GAIN</text>
<text x="85.6" y="110.8">25°C</text>
<text x="85.6" y="113.8">-40°C</text>
<text x="95.9" y="110.7">158</text>
<text x="116.6" y="110.7">140</text>
<text x="133.2" y="111.8">GAIN</text>
<text x="174.5" y="110.8">25°C</text>
<text x="174.5" y="113.8">-40°C</text>
<text x="184.8" y="110.7">158</text>
<text x="27.7" y="119.8">100</text>
<text x="27.7" y="115.2">120</text>
<text x="95.9" y="119.8">113</text>
<text x="95.9" y="115.2">135</text>
<text x="116.6" y="119.8">100</text>
<text x="116.6" y="115.2">120</text>
<text x="184.8" y="119.8">113</text>
<text x="184.8" y="115.2">135</text>
<text x="26.1" y="125.7" transform="rotate(-90 26.1 125.7)">(dB)</text>
<text x="29" y="124.4">80</text>
<text x="95.9" y="124.4">90</text>
<text x="115" y="125.7" transform="rotate(-90 115 125.7)">(dB)</text>
<text x="117.9" y="124.4">80</text>
<text x="184.8" y="124.4">90</text>
<text x="26.1" y="130.4" transform="rotate(-90 26.1 130.4)">A</text>
<text x="29" y="128.9">60</text>
<text x="38.7" y="131.4">PHASE</text>
<text x="95.9" y="128.9">68</text>
<text x="102.8" y="130.7" transform="rotate(-90 102.8 130.7)">Phase (É)</text>
<text x="115" y="130.4" transform="rotate(-90 115 130.4)">A</text>
<text x="117.9" y="128.9">60</text>
<text x="127.6" y="131.4">PHASE</text>
<text x="184.8" y="128.9">68</text>
<text x="191.7" y="130.7" transform="rotate(-90 191.7 130.7)">Phase (É)</text>
<text x="29" y="133.5">40</text>
<text x="95.9" y="133.5">45</text>
<text x="117.9" y="133.5">40</text>
<text x="184.8" y="133.5">45</text>
<text x="29" y="138.1">20</text>
<text x="30.3" y="142.7">0</text>
<text x="95.9" y="142.7">0</text>
<text x="95.9" y="138.1">23</text>
<text x="117.9" y="138.1">20</text>
<text x="119.2" y="142.7">0</text>
<text x="184.8" y="142.7">0</text>
<text x="184.8" y="138.1">23</text>
<text x="27.8" y="147.3">±20</text>
<text x="31.9" y="150">1m</text>
<text x="38.8" y="150">10m</text>
<text x="45.7" y="150">100m</text>
<text x="55.5" y="150">1</text>
<text x="62.4" y="150">10</text>
<text x="69.4" y="150">100</text>
<text x="77.6" y="150">1k</text>
<text x="84.5" y="150">10k</text>
<text x="91.4" y="150">100k</text>
<text x="95.9" y="147.2">-23</text>
<text x="116.7" y="147.3">±20</text>
<text x="120.8" y="150">1m</text>
<text x="127.7" y="150">10m</text>
<text x="134.6" y="150">100m</text>
<text x="144.4" y="150">1</text>
<text x="151.3" y="150">10</text>
<text x="158.3" y="150">100</text>
<text x="166.5" y="150">1k</text>
<text x="173.4" y="150">10k</text>
<text x="180.3" y="150">100k</text>
<text x="184.8" y="147.2">-23</text>
<text x="55.9" y="153.5">Frequency (Hz)</text>
<text x="144.8" y="153.5">Frequency (Hz)</text>
<text x="27.8" y="172.4">160</text>
<text x="96.1" y="172.4">180</text>
<text x="116.7" y="172.4">160</text>
<text x="185" y="172.4">180</text>
<text x="27.8" y="177">140</text>
<text x="44.4" y="178.1">GAIN</text>
<text x="85.8" y="174.2">125°C</text>
<text x="85.8" y="177.1">25°C</text>
<text x="96.1" y="177">158</text>
<text x="116.7" y="177">140</text>
<text x="133.3" y="178.1">GAIN</text>
<text x="174.7" y="174.2">125°C</text>
<text x="174.7" y="177.1">25°C</text>
<text x="185" y="177">158</text>
<text x="27.8" y="181.5">120</text>
<text x="85.8" y="180.1">-40°C</text>
<text x="96.1" y="181.5">135</text>
<text x="116.7" y="181.5">120</text>
<text x="174.7" y="180.1">-40°C</text>
<text x="185" y="181.5">135</text>
<text x="27.8" y="186.1">100</text>
<text x="29" y="190.7">80</text>
<text x="96.1" y="190.7">90</text>
<text x="96.1" y="186.1">113</text>
<text x="116.7" y="186.1">100</text>
<text x="117.9" y="190.7">80</text>
<text x="185" y="190.7">90</text>
<text x="185" y="186.1">113</text>
<text x="26.1" y="196.8" transform="rotate(-90 26.1 196.8)">A</text>
<text x="26.1" y="192" transform="rotate(-90 26.1 192)">(dB)</text>
<text x="29" y="195.3">60</text>
<text x="38.8" y="197.8">PHASE</text>
<text x="96.1" y="195.3">68</text>
<text x="103.1" y="197" transform="rotate(-90 103.1 197)">Phase (É)</text>
<text x="115" y="196.8" transform="rotate(-90 115 196.8)">A</text>
<text x="115" y="192" transform="rotate(-90 115 192)">(dB)</text>
<text x="117.9" y="195.3">60</text>
<text x="127.7" y="197.8">PHASE</text>
<text x="185" y="195.3">68</text>
<text x="192" y="197" transform="rotate(-90 192 197)">Phase (É)</text>
<text x="29" y="199.8">40</text>
<text x="96.1" y="199.8">45</text>
<text x="117.9" y="199.8">40</text>
<text x="185" y="199.8">45</text>
<text x="29" y="204.4">20</text>
<text x="30.3" y="209">0</text>
<text x="96.1" y="209">0</text>
<text x="96.1" y="204.4">23</text>
<text x="117.9" y="204.4">20</text>
<text x="119.2" y="209">0</text>
<text x="185" y="209">0</text>
<text x="185" y="204.4">23</text>
<text x="27.8" y="213.6">±20</text>
<text x="96.1" y="213.6">-23</text>
<text x="116.7" y="213.6">±20</text>
<text x="185" y="213.6">-23</text>
<text x="31.9" y="216.3">1m</text>
<text x="38.9" y="216.3">10m</text>
<text x="45.8" y="216.3">100m</text>
<text x="55.6" y="216.3">1</text>
<text x="56" y="219.9">Frequency (Hz)</text>
<text x="62.6" y="216.3">10</text>
<text x="69.5" y="216.3">100</text>
<text x="77.8" y="216.3">1k</text>
<text x="84.7" y="216.3">10k</text>
<text x="91.7" y="216.3">100k</text>
<text x="120.8" y="216.3">1m</text>
<text x="127.8" y="216.3">10m</text>
<text x="134.7" y="216.3">100m</text>
<text x="144.5" y="216.3">1</text>
<text x="144.9" y="219.9">Frequency (Hz)</text>
<text x="151.5" y="216.3">10</text>
<text x="158.4" y="216.3">100</text>
<text x="166.7" y="216.3">1k</text>
<text x="173.6" y="216.3">10k</text>
<text x="180.6" y="216.3">100k</text>
</g>
<g font-size="2.1">
<text x="24.6" y="36.6">A</text>
<text x="40.9" y="36.6">L</text>
<text x="61.1" y="36.6">S</text>
<text x="69.3" y="36.6">L</text>
<text x="85.3" y="36.6">CM</text>
<text x="94.5" y="36.6">S</text>
<text x="24.3" y="92.1">A</text>
<text x="65.4" y="92.1">L</text>
<text x="86.4" y="92.1">OUT</text>
<text x="103.1" y="92.1">PP</text>
<text x="113.2" y="92.1">A</text>
<text x="154.3" y="92.1">L</text>
<text x="175.3" y="92.1">OUT</text>
<text x="192" y="92.1">PP</text>
<text x="40" y="96.1">S</text>
<text x="66.5" y="96.1">L</text>
<text x="93.7" y="96.1">CM</text>
<text x="126.6" y="96.1">S</text>
<text x="155.4" y="96.1">L</text>
<text x="182.6" y="96.1">CM</text>
<text x="24.3" y="158.1">A</text>
<text x="67" y="158.1">L</text>
<text x="86.4" y="158.1">OUT</text>
<text x="103.1" y="158.1">PP</text>
<text x="113.2" y="158.1">A</text>
<text x="155.9" y="158.1">L</text>
<text x="175.3" y="158.1">OUT</text>
<text x="192" y="158.1">PP</text>
<text x="40" y="162.1">S</text>
<text x="66.5" y="162.1">L</text>
<text x="93.7" y="162.1">CM</text>
<text x="126.6" y="162.1">S</text>
<text x="155.4" y="162.1">L</text>
<text x="182.6" y="162.1">CM</text>
<text x="24.3" y="224.4">A</text>
<text x="64.8" y="224.4">L</text>
<text x="86.4" y="224.4">OUT</text>
<text x="103.1" y="224.4">PP</text>
<text x="113.2" y="224.4">A</text>
<text x="153.7" y="224.4">L</text>
<text x="175.3" y="224.4">OUT</text>
<text x="192" y="224.4">PP</text>
<text x="40" y="228.4">S</text>
<text x="66.5" y="228.4">L</text>
<text x="93.7" y="228.4">CM</text>
<text x="126.6" y="228.4">S</text>
<text x="155.4" y="228.4">L</text>
<text x="182.6" y="228.4">CM</text>
</g>
<g font-size="2">
<text x="26.9" y="62.9" transform="rotate(-90 26.9 62.9)">OL</text>
<text x="115.8" y="62.9" transform="rotate(-90 115.8 62.9)">OL</text>
<text x="26.9" y="195.3" transform="rotate(-90 26.9 195.3)">OL</text>
<text x="115.8" y="195.3" transform="rotate(-90 115.8 195.3)">OL</text>
</g>
<g font-size="1.9">
<text x="26.8" y="128.9" transform="rotate(-90 26.8 128.9)">OL</text>
<text x="115.7" y="128.9" transform="rotate(-90 115.7 128.9)">OL</text>
</g>
</svg>
